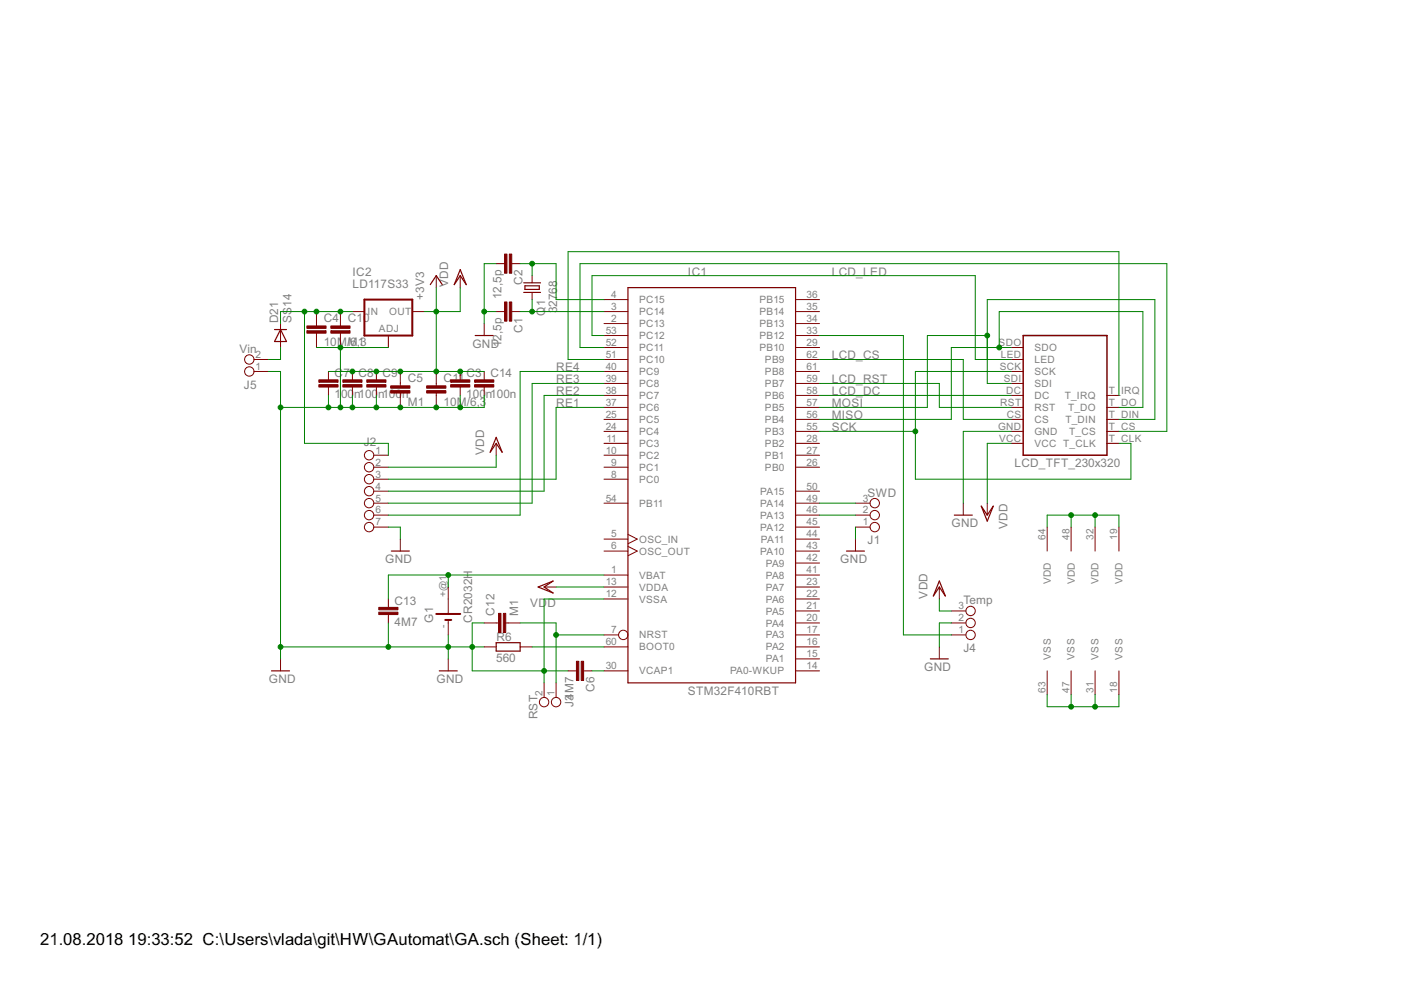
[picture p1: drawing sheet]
<svg xmlns="http://www.w3.org/2000/svg" width="297mm" height="210mm" viewBox="0 0 297 210" stroke-linecap="round" stroke-linejoin="round" font-family="sans-serif">
<path d="M77.3 63.5h10.1v7.6h-10.1zM92.5 130.2h5.1M94.4 131.4h1.3" fill="none" stroke="#800000" stroke-width=".42"/>
<g fill="none" stroke="#800000" stroke-width=".21">
<path d="M92.5 58.4v2.6M97.6 58.4v2.6M105.2 55.9h1.8M108.5 55.9h1.8M112.8 58.4v1.6M53.8 78.8h3.1M53.8 76.2h3.1M59.5 68.6v5.1M67.1 66.1v3M67.1 70.6v3.1M69.6 78.8v1.7M72.2 66.1v3"/>
<path d="M72.2 70.6v3.1M74.7 66.1h2.6M74.7 78.8v1.7M79.8 78.8v1.7M82.3 71.1v2.6M84.9 78.8v3M87.4 66.1h2.6M92.5 78.8v3M97.6 78.8v1.7M102.7 68.6v2.5M102.7 78.8v1.7M105.2 66.1h1.8"/>
<path d="M108.5 66.1h1.8M112.8 62v1.5M128.1 66.1h5M128.1 78.8h5M128.1 76.2h5M128.1 73.7h5M128.1 71.1h5M128.1 68.6h5M128.1 63.5h5M168.7 66.1h5.1M168.7 78.8h5.1M168.7 76.2h5.1"/>
<path d="M168.7 73.7h5.1M168.7 71.1h5.1M168.7 68.6h5.1M168.7 63.5h5.1M214.4 78.8h2.5M214.4 76.2h2.5M214.4 73.7h2.5M69.6 82.1v1.7M74.7 82.1v1.7M79.2 99.1h3.1M79.2 96.5h3.1M79.8 82.1v1.7"/>
<path d="M84.9 83.3v3.1M92.5 83.3v3.1M97.6 82.1v1.7M102.7 82.1v1.7M105.2 94v2.5M128.1 99.1h5M128.1 96.5h5M128.1 94h5M128.1 91.5h5M128.1 88.9h5M128.1 86.4h5M128.1 83.8h5"/>
<path d="M128.1 81.3h5M168.7 99.1h5.1M168.7 96.5h5.1M168.7 94h5.1M168.7 91.5h5.1M168.7 88.9h5.1M168.7 86.4h5.1M168.7 83.8h5.1M168.7 81.3h5.1M214.4 94h2.5M214.4 91.5h2.5M214.4 88.9h2.5"/>
<path d="M214.4 86.4h2.5M214.4 83.8h2.5M214.4 81.3h2.5M234.7 94h2.5M234.7 91.5h2.5M234.7 88.9h2.5M234.7 86.4h2.5M234.7 83.8h2.5M79.2 111.8h3.1M79.2 109.2h3.1M79.2 106.7h3.1M79.2 104.1h3.1"/>
<path d="M79.2 101.6h3.1M84.9 114.3v2.5M128.1 106.7h5M128.1 116.8h5M128.1 114.3h5M128.1 101.6h5M133.1 113.3l2 1-2 1M133.1 115.8l2 1-2 1M168.7 111.8h5.1M168.7 109.2h5.1M168.7 106.7h5.1M168.7 119.4h5.1"/>
<path d="M168.7 116.8h5.1M168.7 114.3h5.1M168.7 104.1h5.1M181.4 114.3v2.5M181.4 111.8h3.1M181.4 109.2h3.1M181.4 106.7h3.1M204.2 106.7v2.5M209.3 106.7v2.5M222 111.8v5M227.1 111.8v5M232.2 111.8v5"/>
<path d="M237.2 111.8v5M59.5 139.7v2.5M82.3 127v1.8M82.3 130.3v1.8M95 124.5v5.7M95 131.4v3.2M95 139.7v2.5M102.7 137.2h2.5M102.7 132.1h3M107.2 132.1h3.1M110.3 137.2h2.5M115.4 124.5h2.5"/>
<path d="M128.1 137.2h5M128.1 134.6h3M128.1 127h5M128.1 124.5h5M128.1 121.9h5M168.7 137.2h5.1M168.7 139.7h5.1M168.7 134.6h5.1M168.7 132.1h5.1M168.7 129.5h5.1M168.7 127h5.1M168.7 124.5h5.1"/>
<path d="M168.7 121.9h5.1M199.2 124.5v2.5M199.2 137.2v2.5M201.7 134.6h3.1M201.7 132.1h3.1M201.7 129.5h3.1M115.4 144.8v3.1M117.9 144.8v3.1M120.4 142.2h1.8M123.7 142.2h1.8M128.1 142.2h5M168.7 142.2h5.1"/>
<path d="M222 142.2v5.1M227.1 142.2v5.1M232.2 142.2v5.1M237.2 142.2v5.1"/>
<circle cx="52.9" cy="78.8" r=".99"/>
<circle cx="52.9" cy="76.2" r=".99"/>
<circle cx="78.3" cy="99.1" r=".99"/>
<circle cx="78.3" cy="96.5" r=".99"/>
<circle cx="78.3" cy="101.6" r=".99"/>
<circle cx="78.3" cy="104.1" r=".99"/>
<circle cx="78.3" cy="106.7" r=".99"/>
<circle cx="78.3" cy="111.8" r=".99"/>
<circle cx="78.3" cy="109.2" r=".99"/>
<circle cx="185.5" cy="109.2" r=".99"/>
<circle cx="185.5" cy="106.7" r=".99"/>
<circle cx="185.5" cy="111.8" r=".99"/>
<circle cx="132.1" cy="134.6" r=".99"/>
<circle cx="205.8" cy="129.5" r=".99"/>
<circle cx="205.8" cy="134.6" r=".99"/>
<circle cx="205.8" cy="132.1" r=".99"/>
<circle cx="115.4" cy="148.9" r=".99"/>
<circle cx="117.9" cy="148.9" r=".99"/>
</g>
<g fill="none" stroke="#800000" stroke-width=".25">
<path d="M97.6 57.2l1.2 3.1-1.2-1.9-1.3 1.9zM111 60h3.6M58.2 69.9h2.5M59.5 69.9l1.2 2.5h-2.5zM91.2 60.3l1.3-1.9 1.3 1.9M100.8 71.1h3.8M111 62h3.6M111.3 60.6h3v.8h-3zM133.1 61h35.6v83.8h-35.6zM105.2 92.7l1.3 3.2-1.3-1.9-1.3 1.9zM83 116.8h3.8M179.5 116.8h3.8"/>
<path d="M202.3 109.2h3.8M208 107.3l1.3 1.9 1.3-1.9-1.3 3.2zM105.2 136.3h5.1v1.7h-5.1zM114.1 124.5l3.2-1.3-1.9 1.3 1.9 1.2zM197.3 139.7h3.8M199.2 123.2l1.2 3.2-1.2-1.9-1.3 1.9zM57.6 142.2h3.8M93.1 142.2h3.8"/>
</g>
<g fill="#800000" stroke="#800000" stroke-width=".21">
<path d="M107 64h.5v4.1h-.5z"/>
<path d="M108 64h.5v4.1h-.5z"/>
<path d="M107 53.9h.5v4h-.5z"/>
<path d="M108 53.9h.5v4h-.5z"/>
<path d="M95.5 81.6h4.1v.5h-4.1z"/>
<path d="M95.5 80.5h4.1v.5h-4.1z"/>
<path d="M122.2 140.2h.5v4.1h-.5z"/>
<path d="M123.2 140.2h.5v4.1h-.5z"/>
<path d="M67.6 81.6h4.1v.5h-4.1z"/>
<path d="M67.6 80.5h4.1v.5h-4.1z"/>
<path d="M72.7 81.6h4.1v.5h-4.1z"/>
<path d="M72.7 80.5h4.1v.5h-4.1z"/>
<path d="M77.8 81.6h4v.5h-4z"/>
<path d="M77.8 80.5h4v.5h-4z"/>
<path d="M82.8 82.8h4.1v.5h-4.1z"/>
<path d="M82.8 81.8h4.1v.5h-4.1z"/>
<path d="M70.1 70.1h4.1v.5h-4.1z"/>
<path d="M70.1 69.1h4.1v.5h-4.1z"/>
<path d="M90.5 82.8h4v.5h-4z"/>
<path d="M90.5 81.8h4v.5h-4z"/>
<path d="M65.1 70.1h4v.5h-4z"/>
<path d="M65.1 69.1h4v.5h-4z"/>
<path d="M106.7 130h.5v4.1h-.5z"/>
<path d="M105.7 130h.5v4.1h-.5z"/>
<path d="M80.3 129.8h4.1v.5h-4.1z"/>
<path d="M80.3 128.8h4.1v.5h-4.1z"/>
<path d="M100.6 81.6h4.1v.5h-4.1z"/>
<path d="M100.6 80.5h4.1v.5h-4.1z"/>
</g>
<path d="M216.9 71.1h17.8v25.4h-17.8z" fill="none" stroke="#800000" stroke-width=".32"/>
<g fill="none" stroke="#008000" stroke-width=".21">
<path d="M105.2 55.9h-2.5v12.7M110.3 55.9h7.6v7.6h10.2M112.8 55.9v2.5M56.9 78.8h2.6v60.9M59.5 73.7v2.5h-2.6M64.6 66.1v27.9h17.7v2.5M67.1 73.7h15.2M69.6 78.8h33.1M72.2 73.7v12.7M74.7 66.1h-15.2v2.5M92.5 61v17.8M97.6 61v5.1h-7.6"/>
<path d="M102.7 66.1h2.5M110.3 66.1h17.8M112.8 63.5v2.6M128.1 73.7h-5.1v-17.8h124.4v35.6h-10.2M128.1 76.2h-7.7v-22.8h116.8v30.4M128.1 78.8h-17.8v30.4h-28M128.1 71.1h-2.6v-12.7h81.3v17.8h7.6M173.8 76.2h30.4v12.7h10.2M173.8 71.1h17.7v63.5h10.2M209.3 71.1h-12.7v15.3h-22.8M211.9 73.7v-7.6h30.4v20.3h-5.1M214.4 73.7h-12.7v15.2h-27.9"/>
<path d="M214.4 78.8h-20.3v22.8h45.7v-7.6h-2.6M69.6 83.8v2.6M74.7 83.8v2.6M79.8 83.8v2.6M97.6 83.8v2.6M102.7 83.8v2.6h-43.2M105.2 96.5v2.6h-22.9M128.1 83.8h-12.7v20.3h-33.1M128.1 86.4h-10.2v15.2h-35.6M128.1 81.3h-15.3v25.4h-30.5M173.8 91.5h20.3M173.8 81.3h25.4v5.1h15.2"/>
<path d="M173.8 83.8h40.6M214.4 91.5h-10.2v15.2M214.4 81.3h-5.1v-17.8h35.6v25.4h-7.7M214.4 94h-5.1v12.7M82.3 111.8h2.6v2.5M173.8 109.2h7.6M173.8 106.7h7.6M181.4 111.8v2.5M222 111.8v-2.6h15.2v2.6M227.1 109.2v2.6M232.2 109.2v2.6M59.5 137.2h43.2"/>
<path d="M82.3 132.1v5.1M95 121.9v2.6M95 134.6v5.1M102.7 132.1h-2.6v10.1h20.3M110.3 132.1h7.6v12.7M112.8 137.2h15.3M117.9 124.5h10.2M117.9 134.6h10.2M128.1 127h-12.7v17.8M128.1 121.9h-45.8v5.1M199.2 127v2.5h2.5M201.7 132.1h-2.5v5.1"/>
<path d="M125.5 142.2h2.6M222 147.3v2.5h15.2v-2.5M227.1 147.3v2.5M232.2 147.3v2.5"/>
</g>
<g fill="#008000" stroke="#008000" stroke-width=".21">
<circle cx="102.7" cy="66.1" r=".51"/>
<circle cx="227.1" cy="149.8" r=".51"/>
<circle cx="232.2" cy="149.8" r=".51"/>
<circle cx="115.4" cy="142.2" r=".51"/>
<circle cx="100.1" cy="137.2" r=".51"/>
<circle cx="95" cy="137.2" r=".51"/>
<circle cx="72.2" cy="73.7" r=".51"/>
<circle cx="72.2" cy="86.4" r=".51"/>
<circle cx="79.8" cy="86.4" r=".51"/>
<circle cx="74.7" cy="86.4" r=".51"/>
<circle cx="84.9" cy="86.4" r=".51"/>
<circle cx="92.5" cy="86.4" r=".51"/>
<circle cx="69.6" cy="86.4" r=".51"/>
<circle cx="59.5" cy="86.4" r=".51"/>
<circle cx="59.5" cy="137.2" r=".51"/>
<circle cx="82.3" cy="137.2" r=".51"/>
<circle cx="97.6" cy="86.4" r=".51"/>
<circle cx="112.8" cy="55.9" r=".51"/>
<circle cx="112.8" cy="66.1" r=".51"/>
<circle cx="92.5" cy="66.1" r=".51"/>
<circle cx="92.5" cy="78.8" r=".51"/>
<circle cx="79.8" cy="78.8" r=".51"/>
<circle cx="84.9" cy="78.8" r=".51"/>
<circle cx="74.7" cy="78.8" r=".51"/>
<circle cx="97.6" cy="78.8" r=".51"/>
<circle cx="227.1" cy="109.2" r=".51"/>
<circle cx="232.2" cy="109.2" r=".51"/>
<circle cx="95" cy="121.9" r=".51"/>
<circle cx="194.1" cy="91.5" r=".51"/>
<circle cx="209.3" cy="71.1" r=".51"/>
<circle cx="211.9" cy="73.7" r=".51"/>
<circle cx="72.2" cy="66.1" r=".51"/>
<circle cx="64.6" cy="66.1" r=".51"/>
<circle cx="67.1" cy="66.1" r=".51"/>
<circle cx="117.9" cy="134.6" r=".51"/>
</g>
<g font-size="4">
<text x="8.5" y="200.4">21.08.2018</text>
<text x="27.2" y="200.4">19:33:52 C:\Users\vlada\git\HW\GAutomat\GA.sch (Sheet: 1/1)</text>
</g>
<g font-size="2.8" fill="#808080">
<text x="74.8" y="58.4">IC2</text>
<text x="145.9" y="58.4">IC1</text>
<text x="176.3" y="58.4">LCD_LED</text>
<text x="74.8" y="61">LD117S33</text>
<text x="90" y="63.5" transform="rotate(-90 90 63.5)">+3V3</text>
<text x="95" y="60.9" transform="rotate(-90 95 60.9)">VDD</text>
<text x="106.3" y="63.5" transform="rotate(-90 106.3 63.5)">12,5p</text>
<text x="110.8" y="60.4" transform="rotate(-90 110.8 60.4)">C2</text>
<text x="59" y="68.6" transform="rotate(-90 59 68.6)">D21</text>
<text x="61.8" y="68.6" transform="rotate(-90 61.8 68.6)">SS14</text>
<text x="68.7" y="68.2">C4</text>
<text x="73.7" y="68.2">C10</text>
<text x="110.8" y="70.6" transform="rotate(-90 110.8 70.6)">C1</text>
<text x="115.6" y="66.9" transform="rotate(-90 115.6 66.9)">Q1</text>
<text x="118.1" y="66.4" transform="rotate(-90 118.1 66.4)">32768</text>
<text x="50.8" y="74.8">Vin</text>
<text x="68.6" y="73.3">10M/M1</text>
<text x="74.3" y="73.3">6,3</text>
<text x="100.2" y="73.7">GND</text>
<text x="106.3" y="73.6" transform="rotate(-90 106.3 73.6)">12,5p</text>
<text x="176.3" y="76.2">LCD_CS</text>
<text x="51.7" y="82.4">J5</text>
<text x="71" y="80">C</text>
<text x="72.8" y="80">7 C8 C9</text>
<text x="86.4" y="80.9">C5</text>
<text x="94.1" y="80.9">C11</text>
<text x="98.9" y="80">C3 C14</text>
<text x="117.9" y="78.8">RE4</text>
<text x="117.9" y="81.3">RE3</text>
<text x="117.9" y="83.8">RE2</text>
<text x="176.3" y="81.3">LCD_RST</text>
<text x="176.3" y="83.8">LCD_DC</text>
<text x="70.9" y="84.5">1</text>
<text x="72.3" y="84.5">00</text>
<text x="75.1" y="84.5">n100</text>
<text x="80.2" y="84.5">n100</text>
<text x="85.3" y="84.5">n</text>
<text x="86.4" y="86">M1</text>
<text x="94" y="86">10M/6,3</text>
<text x="98.8" y="84.5">100</text>
<text x="103" y="84.5">n100n</text>
<text x="117.9" y="86.4">RE1</text>
<text x="176.3" y="86.4">MOSI</text>
<text x="176.3" y="88.9">MISO</text>
<text x="77.1" y="94.6">J2</text>
<text x="176.3" y="91.5">SCK</text>
<text x="102.7" y="96.5" transform="rotate(-90 102.7 96.5)">VDD</text>
<text x="215.1" y="99.1">LCD_TFT_230x320</text>
<text x="184" y="105.3">SWD</text>
<text x="201.7" y="111.8">GND</text>
<text x="213.6" y="112.2" transform="rotate(-90 213.6 112.2)">VDD</text>
<text x="81.7" y="119.4">GND</text>
<text x="178.2" y="119.4">GND</text>
<text x="184" y="115.4">J1</text>
<text x="83.7" y="128.3">C13</text>
<text x="104.8" y="130.5" transform="rotate(-90 104.8 130.5)">C12</text>
<text x="109.9" y="130.5" transform="rotate(-90 109.9 130.5)">M1</text>
<text x="112.4" y="128.8">VD</text>
<text x="116.1" y="128.8">D</text>
<text x="196.6" y="127" transform="rotate(-90 196.6 127)">VDD</text>
<text x="204.3" y="128.1">Temp</text>
<text x="83.6" y="132.7">4M7</text>
<text x="91.9" y="132" transform="rotate(-90 91.9 132)">G1</text>
<text x="100.1" y="132" transform="rotate(-90 100.1 132)">CR2032H</text>
<text x="105.2" y="135.9">R6</text>
<text x="105.2" y="140.3">560</text>
<text x="195.9" y="142.2">GND</text>
<text x="204.3" y="138.3">J4</text>
<text x="57" y="144.8">GND</text>
<text x="92.5" y="144.8">GND</text>
<text x="121.6" y="150" transform="rotate(-90 121.6 150)">J34M7</text>
<text x="126" y="146.7" transform="rotate(-90 126 146.7)">C6</text>
<text x="145.9" y="147.3">STM32F410RBT</text>
<text x="114" y="152.5" transform="rotate(-90 114 152.5)">RST</text>
</g>
<g font-size="2.4" fill="#808080">
<text x="129.6" y="65.7">3</text>
<text x="129.6" y="63.2">4</text>
<text x="135.5" y="64.3">PC15</text>
<text x="161" y="64.3">PB15</text>
<text x="171" y="65.7">35</text>
<text x="171" y="63.2">36</text>
<text x="77.9" y="66.7">IN</text>
<text x="80.3" y="70.4">ADJ</text>
<text x="82.5" y="66.7">OUT</text>
<text x="128.4" y="70.8">53</text>
<text x="129.6" y="68.2">2</text>
<text x="135.5" y="69.4">PC13</text>
<text x="135.5" y="66.8">PC14</text>
<text x="135.5" y="71.9">PC12</text>
<text x="161" y="71.9">PB12</text>
<text x="161" y="69.4">PB13</text>
<text x="161" y="66.8">PB14</text>
<text x="171" y="70.8">33</text>
<text x="171" y="68.2">34</text>
<text x="54.2" y="75.9">2</text>
<text x="128.4" y="75.9">51</text>
<text x="128.4" y="73.3">52</text>
<text x="135.5" y="77">PC10</text>
<text x="135.5" y="74.4">PC11</text>
<text x="161" y="74.4">PB10</text>
<text x="162.2" y="77">PB9</text>
<text x="171" y="75.9">62</text>
<text x="171" y="73.3">29</text>
<text x="211.7" y="73.3">SDO</text>
<text x="212.2" y="75.9">LED</text>
<text x="219.3" y="77">LED</text>
<text x="219.3" y="74.4">SDO</text>
<text x="54.2" y="78.4">1</text>
<text x="128.4" y="83.5">38</text>
<text x="128.4" y="80.9">39</text>
<text x="128.4" y="78.4">40</text>
<text x="135.5" y="82.1">PC8</text>
<text x="135.5" y="79.5">PC9</text>
<text x="162.2" y="82.1">PB7</text>
<text x="162.2" y="79.5">PB8</text>
<text x="171" y="83.5">58</text>
<text x="171" y="80.9">59</text>
<text x="171" y="78.4">61</text>
<text x="212" y="78.4">SCK</text>
<text x="212.8" y="80.9">SDI</text>
<text x="213.4" y="83.5">DC</text>
<text x="219.3" y="82.1">SDI</text>
<text x="219.3" y="79.5">SCK</text>
<text x="235.1" y="83.5">T_</text>
<text x="237.7" y="83.5">IRQ</text>
<text x="128.4" y="88.6">25</text>
<text x="128.4" y="86">37</text>
<text x="135.5" y="89.7">PC5</text>
<text x="135.5" y="87.1">PC6</text>
<text x="135.5" y="84.6">PC7</text>
<text x="162.2" y="89.7">PB4</text>
<text x="162.2" y="87.1">PB5</text>
<text x="162.2" y="84.6">PB6</text>
<text x="171" y="88.6">56</text>
<text x="171" y="86">57</text>
<text x="212.1" y="86">RST</text>
<text x="213.5" y="88.6">CS</text>
<text x="219.3" y="89.7">CS</text>
<text x="219.3" y="87.1">RST</text>
<text x="219.3" y="84.6">DC</text>
<text x="225.8" y="84.6">T_IRQ</text>
<text x="225.9" y="89.7">T_DIN</text>
<text x="226.4" y="87.1">T_DO</text>
<text x="235.1" y="88.6">T_DIN</text>
<text x="235.1" y="86">T_DO</text>
<text x="128.4" y="91.1">24</text>
<text x="128.6" y="93.6">11</text>
<text x="135.5" y="94.8">PC3</text>
<text x="135.5" y="92.2">PC4</text>
<text x="162.2" y="94.8">PB2</text>
<text x="162.2" y="92.2">PB3</text>
<text x="171" y="93.6">28</text>
<text x="171" y="91.1">55</text>
<text x="211.6" y="91.1">GND</text>
<text x="211.8" y="93.6">VCC</text>
<text x="219.3" y="94.8">VCC T_CLK</text>
<text x="219.3" y="92.2">GND</text>
<text x="226.7" y="92.2">T_CS</text>
<text x="235.1" y="93.6">T_CLK</text>
<text x="235.1" y="91.1">T_CS</text>
<text x="79.6" y="96.2">1</text>
<text x="79.6" y="98.7">2</text>
<text x="79.6" y="101.3">3</text>
<text x="128.4" y="96.2">10</text>
<text x="129.6" y="101.3">8</text>
<text x="129.6" y="98.7">9</text>
<text x="135.5" y="99.8">PC1</text>
<text x="135.5" y="97.3">PC2</text>
<text x="162.2" y="99.8">PB0</text>
<text x="162.2" y="97.3">PB1</text>
<text x="171" y="98.7">26</text>
<text x="171" y="96.2">27</text>
<text x="79.6" y="103.8">4</text>
<text x="79.6" y="106.3">5</text>
<text x="128.4" y="106.3">54</text>
<text x="135.5" y="102.4">PC0</text>
<text x="135.5" y="107.4">PB11</text>
<text x="161.2" y="107.4">PA14</text>
<text x="161.2" y="104.9">PA15</text>
<text x="171" y="106.3">49</text>
<text x="171" y="103.8">50</text>
<text x="182.9" y="106.3">3</text>
<text x="79.6" y="108.9">6</text>
<text x="79.6" y="111.4">7</text>
<text x="129.6" y="113.9">5</text>
<text x="161.2" y="110">PA13</text>
<text x="161.2" y="112.5">PA12</text>
<text x="171" y="108.9">46</text>
<text x="171" y="113.9">44</text>
<text x="171" y="111.4">45</text>
<text x="182.9" y="111.4">1</text>
<text x="182.9" y="108.9">2</text>
<text x="129.6" y="116.5">6</text>
<text x="135.5" y="115.1">OSC_IN</text>
<text x="135.5" y="117.6">OSC_OUT</text>
<text x="161.2" y="117.6">PA10</text>
<text x="161.3" y="115.1">PA11</text>
<text x="171" y="119">42</text>
<text x="171" y="116.5">43</text>
<text x="221.7" y="114.5" transform="rotate(-90 221.7 114.5)">64</text>
<text x="226.7" y="114.5" transform="rotate(-90 226.7 114.5)">48</text>
<text x="231.8" y="114.5" transform="rotate(-90 231.8 114.5)">32</text>
<text x="236.9" y="114.5" transform="rotate(-90 236.9 114.5)">19</text>
<text x="128.4" y="124.1">13</text>
<text x="129.6" y="121.6">1</text>
<text x="135.5" y="125.2">VDDA</text>
<text x="135.5" y="122.7">VBAT</text>
<text x="162.4" y="125.2">PA7</text>
<text x="162.4" y="120.1">PA9</text>
<text x="162.4" y="122.7">PA8</text>
<text x="171" y="124.1">23</text>
<text x="171" y="121.6">41</text>
<text x="222.8" y="123.9" transform="rotate(-90 222.8 123.9)">VDD</text>
<text x="227.9" y="123.9" transform="rotate(-90 227.9 123.9)">VDD</text>
<text x="232.9" y="123.9" transform="rotate(-90 232.9 123.9)">VDD</text>
<text x="238" y="123.9" transform="rotate(-90 238 123.9)">VDD</text>
<text x="94.7" y="126.6" transform="rotate(-90 94.7 126.6)">+@1</text>
<text x="128.4" y="126.6">12</text>
<text x="135.5" y="127.8">VSSA</text>
<text x="162.4" y="130.3">PA5</text>
<text x="162.4" y="127.8">PA6</text>
<text x="171" y="131.7">20</text>
<text x="171" y="129.2">21</text>
<text x="171" y="126.6">22</text>
<text x="203.3" y="131.7">2</text>
<text x="203.3" y="129.2">3</text>
<text x="94.7" y="133.1" transform="rotate(-90 94.7 133.1)">-</text>
<text x="128.4" y="136.8">60</text>
<text x="129.6" y="134.3">7</text>
<text x="135.5" y="137.9">BOOT0</text>
<text x="135.5" y="135.4">NRST</text>
<text x="162.4" y="137.9">PA2</text>
<text x="162.4" y="135.4">PA3</text>
<text x="162.4" y="132.8">PA4</text>
<text x="171" y="136.8">16</text>
<text x="171" y="134.3">17</text>
<text x="203.3" y="134.3">1</text>
<text x="128.4" y="141.9">30</text>
<text x="135.5" y="143">VCAP1</text>
<text x="154.8" y="143">PA0-WKUP</text>
<text x="162.4" y="140.5">PA1</text>
<text x="171" y="141.9">14</text>
<text x="171" y="139.3">15</text>
<text x="222.8" y="139.9" transform="rotate(-90 222.8 139.9)">VSS</text>
<text x="227.8" y="139.9" transform="rotate(-90 227.8 139.9)">VSS</text>
<text x="232.9" y="139.9" transform="rotate(-90 232.9 139.9)">VSS</text>
<text x="238" y="139.9" transform="rotate(-90 238 139.9)">VSS</text>
<text x="115" y="147.5" transform="rotate(-90 115 147.5)">2</text>
<text x="117.5" y="147.5" transform="rotate(-90 117.5 147.5)">1</text>
<text x="221.7" y="146.9" transform="rotate(-90 221.7 146.9)">63</text>
<text x="226.7" y="146.9" transform="rotate(-90 226.7 146.9)">47</text>
<text x="231.8" y="146.9" transform="rotate(-90 231.8 146.9)">31</text>
<text x="236.9" y="146.9" transform="rotate(-90 236.9 146.9)">18</text>
</g>
</svg>
